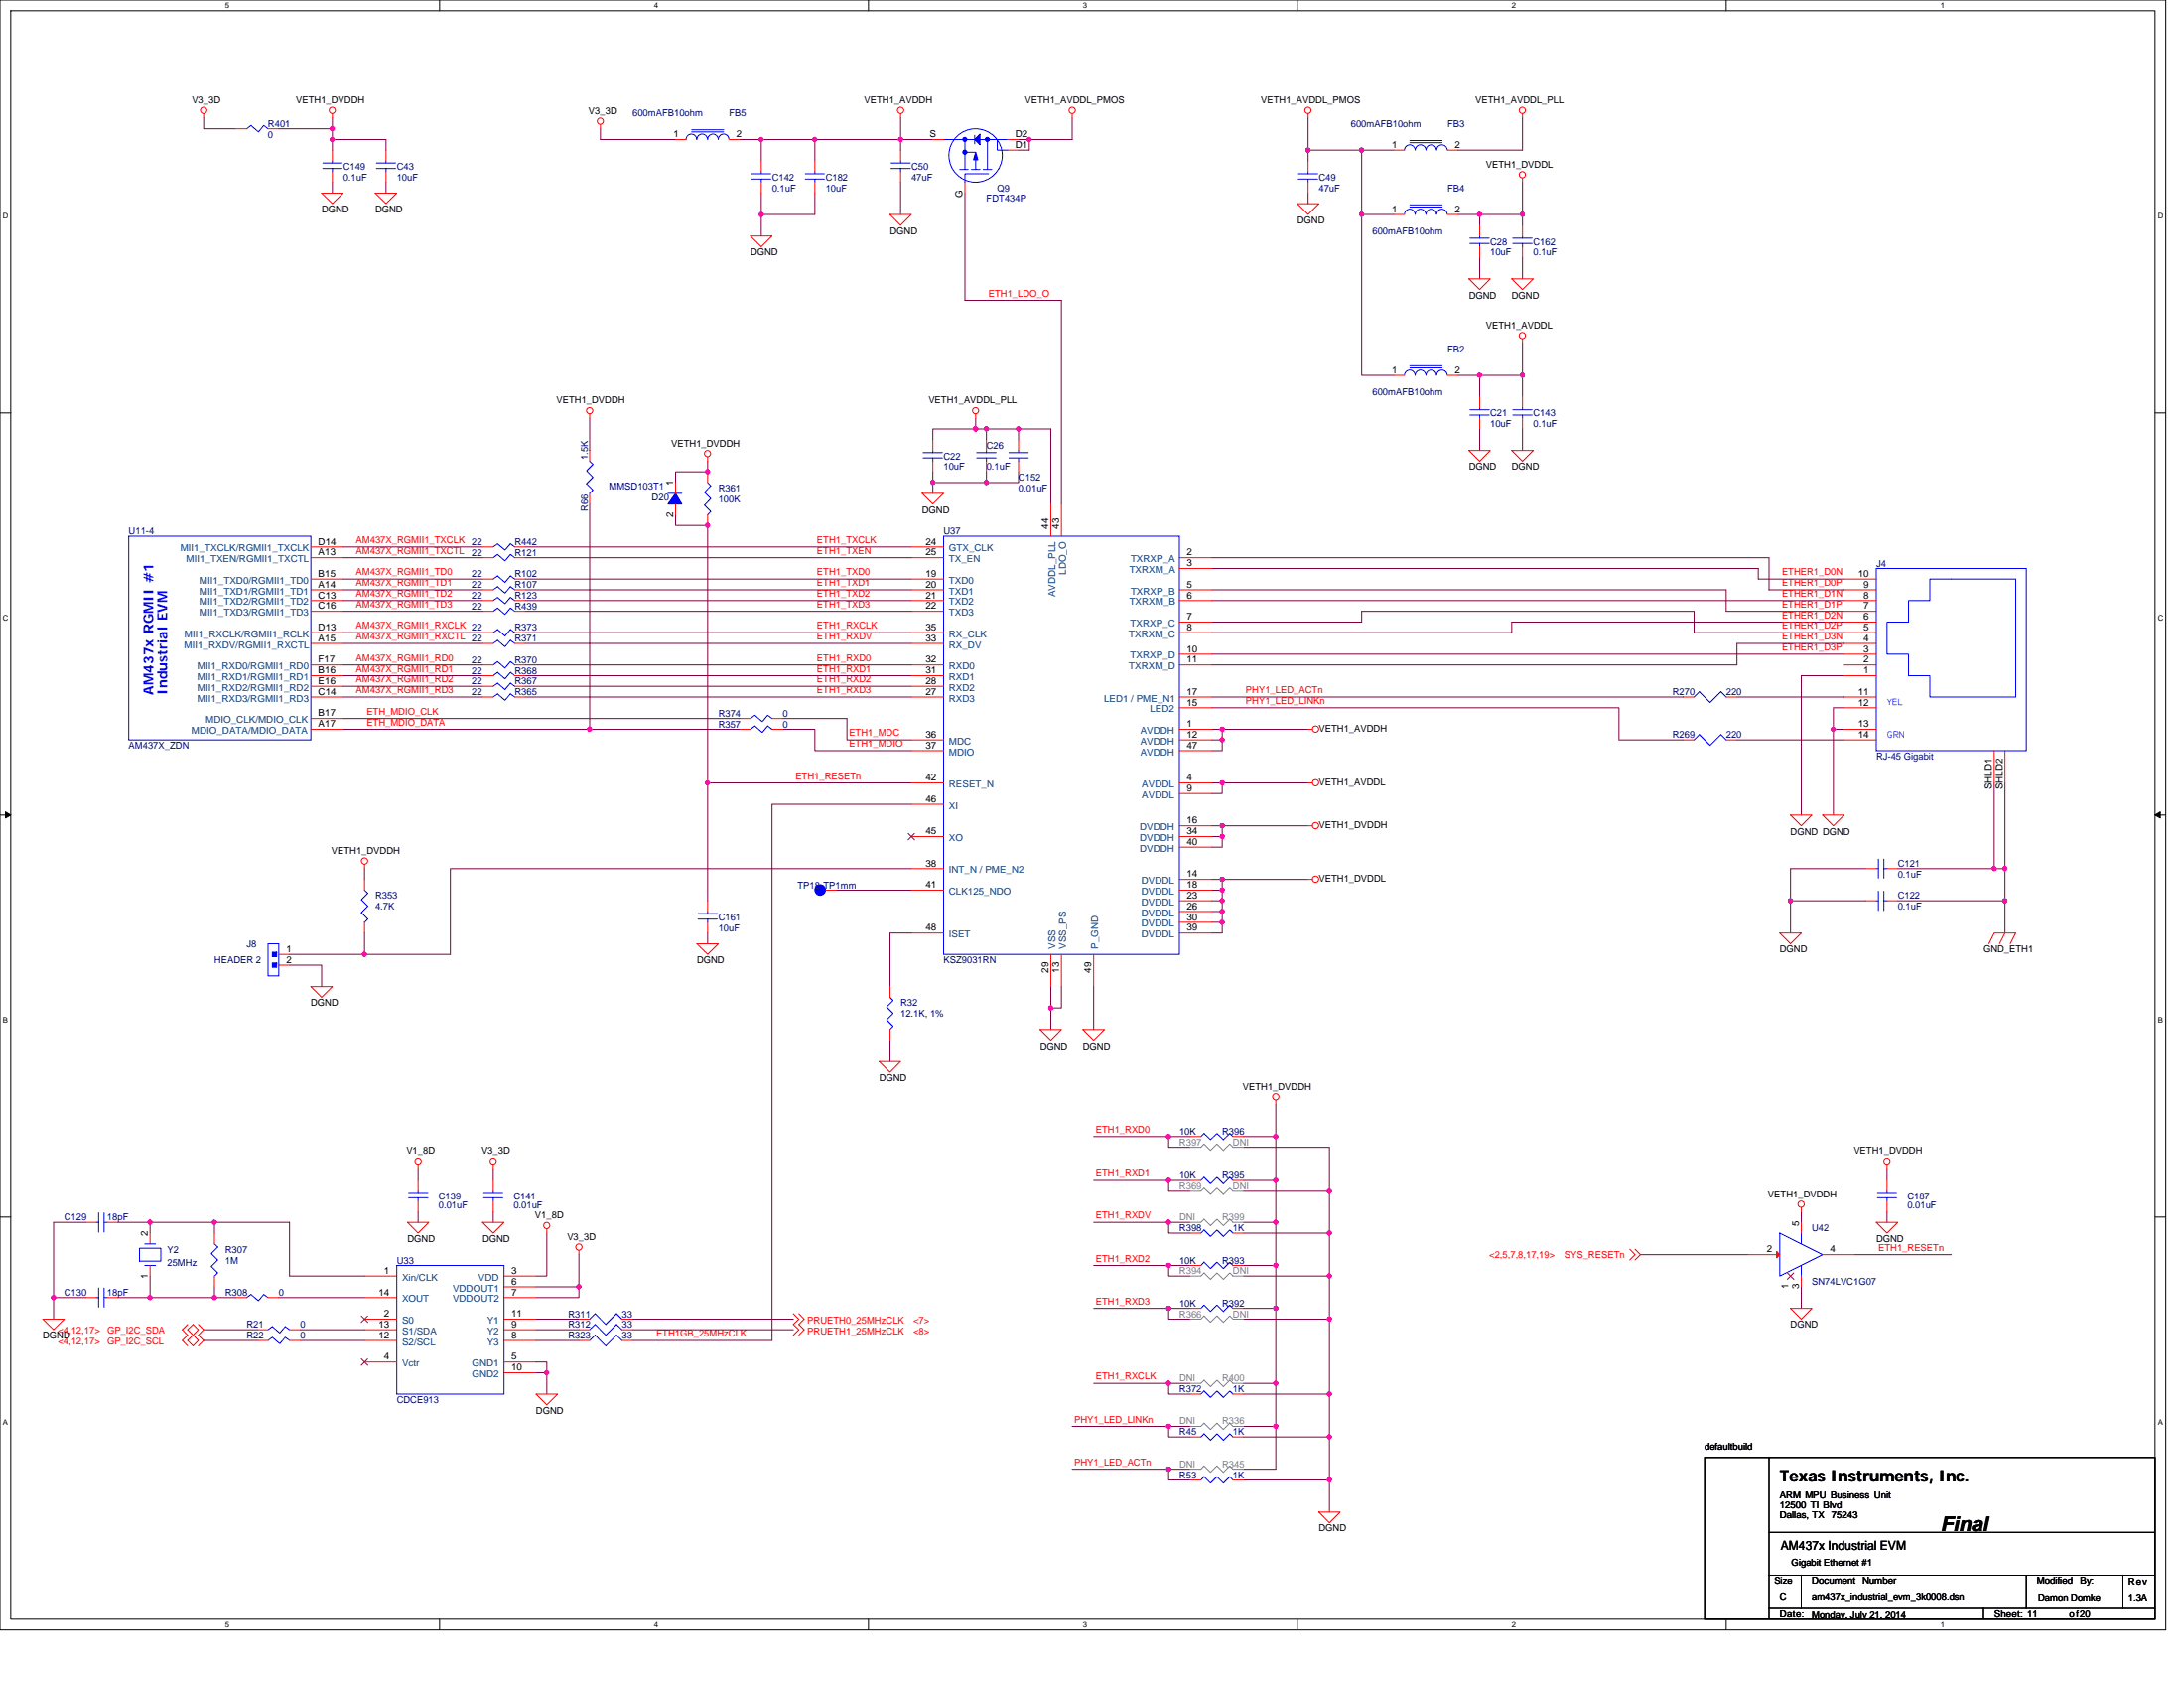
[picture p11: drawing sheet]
<svg xmlns="http://www.w3.org/2000/svg" width="279mm" height="216mm" viewBox="0 0 279 216" stroke-linecap="round" stroke-linejoin="round" font-family="sans-serif">
<path d="M0 0h277.1v208.5h-277.1zM1.4 1.4h274.3v205.7h-274.3z" fill="none" stroke="#000" stroke-width=".13"/>
<g fill="#fff">
<path d="M28.8 .1h.6v1.1h-.6z"/>
<path d="M28.8 207.3h.6v1.1h-.6z"/>
</g>
<path d="M56.2 0v1.4M56.2 207.1v1.4" fill="none" stroke="#000" stroke-width=".13"/>
<g fill="#fff">
<path d="M83.7 .1h.5v1.1h-.5z"/>
<path d="M83.7 207.3h.5v1.1h-.5z"/>
</g>
<path d="M111.1 0v1.4M111.1 207.1v1.4" fill="none" stroke="#000" stroke-width=".13"/>
<g fill="#fff">
<path d="M138.5 .1h.6v1.1h-.6z"/>
<path d="M138.5 207.3h.6v1.1h-.6z"/>
</g>
<path d="M166 0v1.4M166 207.1v1.4" fill="none" stroke="#000" stroke-width=".13"/>
<g fill="#fff">
<path d="M193.4 .1h.6v1.1h-.6z"/>
<path d="M193.4 207.3h.6v1.1h-.6z"/>
</g>
<path d="M220.8 0v1.4M220.8 207.1v1.4" fill="none" stroke="#000" stroke-width=".13"/>
<g fill="#fff">
<path d="M248.3 .1h.5v1.1h-.5z"/>
<path d="M248.3 207.3h.5v1.1h-.5z"/>
<path d="M.4 27.1h.7v1.1h-.7z"/>
<path d="M276.1 27.1h.7v1.1h-.7z"/>
<path d="M.4 78.5h.7v1.1h-.7z"/>
<path d="M276.1 78.5h.7v1.1h-.7z"/>
</g>
<path d="M0 52.8h1.4M275.7 52.8h1.4" fill="none" stroke="#000" stroke-width=".13"/>
<g fill="#fff">
<path d="M.4 130h.6v1.1h-.6z"/>
<path d="M276.1 130h.6v1.1h-.6z"/>
</g>
<path d="M0 104.2h1.4M275.7 104.2h1.4" fill="none" stroke="#000" stroke-width=".13"/>
<path d="M.7 103.8l.7 .4-.7 .4zM275.7 104.2l.7-.4v.8z" fill="#000" stroke="#000" stroke-width=".13"/>
<g fill="#fff">
<path d="M.4 181.4h.6v1.1h-.6z"/>
<path d="M276.1 181.4h.6v1.1h-.6z"/>
</g>
<path d="M0 155.7h1.4M275.7 155.7h1.4M218.1 186.4h57.6v20.7h-57.6zM226.3 186.4v20.6M226.3 196h49.4M226.3 201.5h49.4M226.3 205.6h49.4M230.4 201.5v4.1M253.7 205.6v1.4M259.2 201.5v4.1M271.6 201.5v4.1" fill="none" stroke="#000" stroke-width=".13"/>
<g fill="none" stroke="#800040" stroke-width=".13">
<path d="M26.1 15.1v1.4h4.1M35.7 16.5h6.8M42.5 17.8h6.9v1.4M42.5 17.8v1.4M42.5 16.5v1.3M42.5 15.1v1.4M76.8 16.5v1.3h9.6M94.6 17.8h2.8M97.4 17.8v2.8M97.4 17.8h6.8M104.2 17.8h11M104.2 17.8v2.8"/>
<path d="M115.2 15.1v2.7M115.2 17.8v1.4M115.2 17.8h4.1M130.3 17.8h1.4M131.7 17.8v1.4h-1.4M137.2 15.1v2.7h-5.5M167.3 15.1v4.1M167.3 19.2v1.4M167.3 19.2h6.9v8.2M174.2 19.2h4.1M194.8 15.1v4.1h-8.3M42.5 23.3v1.4"/>
<path d="M49.4 23.3v1.4M97.4 24.7v2.7M97.4 27.4v2.8M104.2 24.7v2.7h-6.8M115.2 23.3v4.1M123.4 24.7v13.7h12.4v26.1M167.3 24.7v1.4M174.2 27.4h4.1M174.2 27.4v20.6h4.1M186.5 27.4h2.8M189.3 27.4h5.5M189.3 32.9v2.8"/>
<path d="M189.3 27.4v1.4M194.8 23.3v4.1M194.8 32.9v2.8M194.8 27.4v1.4M75.4 53.5v4.1M90.5 59v1.3h-4.1v1.4M124.8 54.9h1.4M124.8 54.9h-5.5v1.3M124.8 53.5v1.4M130.3 54.9h4.1v9.6M130.3 54.9v1.3M130.3 54.9h-4.1v1.3"/>
<path d="M186.5 48h2.8v2.8M189.3 48h5.5M189.3 54.9v2.7M194.8 43.9v4.1M194.8 54.9v2.7M194.8 48v2.8M43.9 74.1h17.8M43.9 71.3h17.8M43.9 70h17.8M43.9 78.2h17.8M43.9 76.8h17.8M43.9 75.4h17.8"/>
<path d="M67.2 74.1h49.4M67.2 75.4h49.4M67.2 76.8h49.4M67.2 78.2h49.4M67.2 70h49.4M67.2 71.3h49.4M75.4 64.5v28.8M86.4 65.8v1.4h4.1v32.9M119.3 61.7v1.4M119.3 60.3v1.4M119.3 61.7h6.9M126.2 60.3v1.4"/>
<path d="M130.3 60.3v1.4h-4.1M155 75.4h65.8v2.8h15.1M155 79.6h19.2v-1.4h42.5v2.7h19.2M155 72.7h69.9v1.4h11M155 76.8h80.9M155 71.3h71.3v4.1h9.6M235.9 79.6h-42.5v1.3h-38.4M43.9 82.3h17.8M43.9 93.3h31.5M43.9 91.9h50.7M43.9 80.9h17.8M43.9 89.2h17.8"/>
<path d="M43.9 87.8h17.8M43.9 86.4h17.8M43.9 85h17.8M67.2 82.3h49.4M67.2 85h49.4M67.2 80.9h49.4M67.2 87.8h49.4M67.2 86.4h49.4M67.2 89.2h49.4M75.4 93.3h19.2M100.1 91.9h8.3v2.7h8.2M100.1 93.3h4.1v2.7h12.4"/>
<path d="M155 89.2h60.3M155 90.5h52.1v4.1h8.2M155 93.3h1.4v1.3M155 94.6h1.4v1.4h-1.4M155 83.7h80.9M156.4 93.3h10.9M222.2 89.2h13.7M222.2 94.6h13.7M234.5 93.3v10.9M234.5 93.3h1.4M235.9 82.3h-13.7v2.7h-67.2M235.9 86.4h-5.5v17.8"/>
<path d="M235.9 90.5h-1.4v2.8M46.6 111.1v1.4M46.6 119.3v2.8h-9.6M90.5 119.3v1.4M90.5 100.1v15.1M90.5 100.1h26.1M107 113.9h9.6M116.6 102.9h-17.8v68.5h-17.9M116.6 111.1h-59v11h-11M116.6 119.3h-2.7v6.9M155 118h1.4v1.3h-1.4M155 113.9h1.4v1.3"/>
<path d="M155 115.2h1.4v1.4M155 116.6h1.4v1.4M155 105.6h1.4v1.4M155 107h1.4v1.4h-1.4M155 100.1h1.4v1.4h-1.4M155 112.5h1.4v1.4M156.4 100.1h10.9M156.4 112.5h10.9M156.4 105.6h10.9M229.1 115.2h9.6M229.1 115.2v4.1M238.7 111.1h-9.6v4.1"/>
<path d="M242.8 111.1h12.3M242.8 115.2h13.7M255.1 100.1v11M255.1 111.1h1.4M256.5 111.1v4.1M256.5 115.2v4.1M256.5 100.1v11M37 123.4h4.1v2.8M113.9 133.1v2.7M134.4 126.2v2.7M135.8 126.2v2.7h-1.4v2.8M139.9 126.2v5.5"/>
<path d="M11 156.4h-4.1v9.6M15.1 156.4h4.1M19.2 156.4v1.3M19.2 156.4h8.2v1.3M27.4 156.4h9.6v6.8h9.6M53.5 155v1.4M53.5 149.5v1.4M63.1 155v1.4M63.1 149.5v1.4M70 157.7v5.5h-1.4M139.9 150.9h9.6v1.4h2.8M139.9 145.4h9.6v1.4h2.8"/>
<path d="M139.9 156.4h9.6M149.5 156.4h2.8M149.5 145.4h2.8M149.5 150.9h2.8M149.5 156.4v1.3h2.8M159.1 150.9h4.1M159.1 145.4h4.1M159.1 146.8h11v5.5M159.1 152.3h11M163.2 150.9v5.5h-4.1M163.2 141.3v4.1M163.2 145.4v5.5"/>
<path d="M163.2 156.4v5.5M170.1 152.3v5.4h-11M170.1 157.7v5.5M230.4 155v1.4M241.4 155v1.4M241.4 149.5v1.4M6.9 166v2.7M6.9 166h4.1M15.1 166h4.1M19.2 166h8.2M19.2 163.2v2.8M26.1 171.4h6.8"/>
<path d="M26.1 170.1h6.8M27.4 164.6v1.4h2.8M35.7 166h10.9M38.4 171.4h8.2M38.4 170.1h8.2M68.6 164.6h5.5M68.6 175.6h1.4M68.6 174.2h1.4v1.4M68.6 168.7h5.5M68.6 170.1h5.5M68.6 171.4h5.5M70 175.6v2.7"/>
<path d="M74.1 164.6v1.4h-5.5M74.1 160.5v4.1M80.9 168.7h20.6M80.9 170.1h20.6M139.9 161.9h9.6v1.3h2.8M139.9 176.9h9.6v1.4h2.8M139.9 167.3h9.6v1.4h2.8M149.5 167.3h2.8M149.5 161.9h2.8M149.5 176.9h2.8M159.1 161.9h4.1M159.1 167.3h4.1"/>
<path d="M159.1 176.9h4.1v5.5M159.1 163.2h11M159.1 168.7h11M163.2 161.9v5.4M163.2 167.3v9.6M170.1 168.7v9.6h-11M170.1 178.3v5.5h-11M170.1 163.2v5.5M209.9 160.5h13.7M230.4 164.6v2.7M237.3 160.5h12.3M137.2 187.9h12.3v1.4h2.8"/>
<path d="M137.2 182.4h12.3v1.4h2.8M149.5 187.9h2.8M149.5 182.4h2.8M159.1 189.3h11M159.1 182.4h4.1M163.2 182.4v5.5h-4.1M170.1 189.3v4.1M170.1 183.8v5.5"/>
</g>
<g fill="#f0f" stroke="#f0f" stroke-width=".13">
<circle cx="46.6" cy="122.1" r=".27"/>
<circle cx="90.5" cy="67.2" r=".27"/>
<circle cx="149.5" cy="167.3" r=".27"/>
<circle cx="149.5" cy="145.4" r=".27"/>
<circle cx="149.5" cy="150.9" r=".27"/>
<circle cx="149.5" cy="161.8" r=".27"/>
<circle cx="163.2" cy="150.9" r=".27"/>
<circle cx="163.2" cy="145.4" r=".27"/>
<circle cx="163.2" cy="182.4" r=".27"/>
<circle cx="163.2" cy="161.8" r=".27"/>
<circle cx="149.5" cy="187.9" r=".27"/>
<circle cx="149.5" cy="182.4" r=".27"/>
<circle cx="75.4" cy="93.3" r=".27"/>
<circle cx="256.5" cy="111.1" r=".27"/>
<circle cx="255.1" cy="111.1" r=".27"/>
<circle cx="256.5" cy="115.2" r=".27"/>
<circle cx="229.1" cy="115.2" r=".27"/>
<circle cx="234.5" cy="93.3" r=".27"/>
<circle cx="134.4" cy="128.9" r=".27"/>
<circle cx="156.3" cy="113.8" r=".27"/>
<circle cx="156.3" cy="115.2" r=".27"/>
<circle cx="156.3" cy="116.6" r=".27"/>
<circle cx="156.3" cy="117.9" r=".27"/>
<circle cx="156.3" cy="107" r=".27"/>
<circle cx="156.3" cy="94.6" r=".27"/>
<circle cx="156.3" cy="105.6" r=".27"/>
<circle cx="126.2" cy="61.7" r=".27"/>
<circle cx="119.3" cy="61.7" r=".27"/>
<circle cx="124.8" cy="54.9" r=".27"/>
<circle cx="126.2" cy="54.9" r=".27"/>
<circle cx="130.3" cy="54.9" r=".27"/>
<circle cx="174.2" cy="19.2" r=".27"/>
<circle cx="167.3" cy="19.2" r=".27"/>
<circle cx="189.3" cy="27.4" r=".27"/>
<circle cx="131.7" cy="17.8" r=".27"/>
<circle cx="115.2" cy="17.8" r=".27"/>
<circle cx="97.4" cy="27.4" r=".27"/>
<circle cx="104.2" cy="17.8" r=".27"/>
<circle cx="97.4" cy="17.8" r=".27"/>
<circle cx="42.5" cy="17.8" r=".27"/>
<circle cx="156.3" cy="93.3" r=".27"/>
<circle cx="194.8" cy="27.4" r=".27"/>
<circle cx="189.3" cy="48" r=".27"/>
<circle cx="194.8" cy="48" r=".27"/>
<circle cx="174.2" cy="27.4" r=".27"/>
<circle cx="156.3" cy="100.1" r=".27"/>
<circle cx="156.3" cy="112.5" r=".27"/>
<circle cx="163.2" cy="156.3" r=".27"/>
<circle cx="42.5" cy="16.5" r=".27"/>
<circle cx="170.1" cy="163.2" r=".27"/>
<circle cx="170.1" cy="157.7" r=".27"/>
<circle cx="149.5" cy="156.3" r=".27"/>
<circle cx="170.1" cy="152.2" r=".27"/>
<circle cx="149.5" cy="176.9" r=".27"/>
<circle cx="163.2" cy="176.9" r=".27"/>
<circle cx="163.2" cy="167.3" r=".27"/>
<circle cx="170.1" cy="168.7" r=".27"/>
<circle cx="170.1" cy="178.3" r=".27"/>
<circle cx="170.1" cy="189.3" r=".27"/>
<circle cx="170.1" cy="183.8" r=".27"/>
<circle cx="90.5" cy="100.1" r=".27"/>
<circle cx="90.5" cy="60.3" r=".27"/>
<circle cx="27.4" cy="156.3" r=".27"/>
<circle cx="6.8" cy="166" r=".27"/>
<circle cx="27.4" cy="166" r=".27"/>
<circle cx="19.2" cy="166" r=".27"/>
<circle cx="19.2" cy="156.3" r=".27"/>
<circle cx="69.9" cy="175.6" r=".27"/>
<circle cx="74" cy="164.6" r=".27"/>
</g>
<g fill="none" stroke="#f00" stroke-width=".13">
<path d="M26.1 14.5v.6M30.2 16.5h1.4M34.3 16.5h1.4M42.5 14.5v.6M42.5 19.2v1.4M49.4 19.2v1.4M76.8 15.9v.6M86.4 17.8h1.4M93.3 17.8h1.3M115.2 14.5v.6M115.2 19.2v1.4M119.3 17.8h1.4"/>
<path d="M128.9 17.8h1.4M128.9 19.2h1.4M137.2 14.5v.6M167.3 14.5v.6M178.3 19.2h1.4M185.2 19.2h1.3M194.8 14.5v.6M41.1 24.7h2.8l-1.4 1.4zM42.5 21.9v1.4M48 24.7h2.8l-1.4 1.4zM49.4 21.9v1.4M96 30.2h2.8l-1.4 1.4z"/>
<path d="M97.4 20.6v1.3M97.4 23.3v1.4M104.2 20.6v1.3M104.2 23.3v1.4M113.9 27.4h2.7l-1.4 1.4zM115.2 21.9v1.4M123.4 23.3v1.4M166 26.1h2.7l-1.4 1.3zM167.3 20.6v1.3M167.3 23.3v1.4M178.3 27.4h1.4M185.2 27.4h1.3"/>
<path d="M187.9 35.7h2.7l-1.3 1.3zM189.3 28.8v1.4M189.3 31.6v1.3M193.4 35.7h2.8l-1.4 1.3zM194.8 22.8v.5M194.8 28.8v1.4M194.8 31.6v1.3M75.4 52.9v.6M75.4 57.6v1.4M90.5 58.4v.6M119.3 56.2v1.4M119.3 59v1.3"/>
<path d="M124.8 52.9v.6M126.2 56.2v1.4M126.2 59v1.3M130.3 56.2v1.4M130.3 59v1.3M178.3 48h1.4M185.2 48h1.3M187.9 57.6h2.7l-1.3 1.4zM189.3 50.8v1.3M189.3 53.5v1.4M193.4 57.6h2.8l-1.4 1.4zM194.8 43.3v.6"/>
<path d="M194.8 50.8v1.3M194.8 53.5v1.4M39.8 70h4.1M39.8 71.3h4.1M39.8 74.1h4.1M39.8 75.4h4.1M39.8 76.8h4.1M39.8 78.2h4.1M61.7 75.4h1.4M61.7 70h1.4M61.7 71.3h1.4M61.7 74.1h1.4"/>
<path d="M61.7 78.2h1.4M61.7 76.8h1.4M65.8 75.4h1.4M65.8 70h1.4M65.8 71.3h1.4M65.8 74.1h1.4M65.8 78.2h1.4M65.8 76.8h1.4M75.4 63.1v1.4M86.4 64.5v1.3M86.4 61.7v1.4M90.5 60.3v1.4"/>
<path d="M90.5 65.8v1.4M116.6 74.1h4.1M116.6 75.4h4.1M116.6 76.8h4.1M116.6 78.2h4.1M116.6 70h4.1M116.6 71.3h4.1M118 63.1h2.7l-1.4 1.4zM134.4 64.5v4.1M135.8 64.5v4.1M150.9 71.3h4.1M150.9 72.7h4.1"/>
<path d="M150.9 75.4h4.1M150.9 76.8h4.1M150.9 79.6h4.1M235.9 79.6h4.1M235.9 78.2h4.1M235.9 76.8h4.1M235.9 75.4h4.1M235.9 74.1h4.1M39.8 80.9h4.1M39.8 82.3h4.1M39.8 85h4.1M39.8 86.4h4.1"/>
<path d="M39.8 87.8h4.1M39.8 89.2h4.1M39.8 91.9h4.1M39.8 93.3h4.1M61.7 80.9h1.4M61.7 85h1.4M61.7 89.2h1.4M61.7 87.8h1.4M61.7 86.4h1.4M61.7 82.3h1.4M65.8 80.9h1.4M65.8 85h1.4"/>
<path d="M65.8 89.2h1.4M65.8 87.8h1.4M65.8 86.4h1.4M65.8 82.3h1.4M94.6 93.3h1.4M94.6 91.9h1.4M98.8 93.3h1.3M98.8 91.9h1.3M116.6 89.2h4.1M116.6 86.4h4.1M116.6 85h4.1M116.6 82.3h4.1"/>
<path d="M116.6 80.9h4.1M116.6 94.6h4.1M116.6 96h4.1M116.6 87.8h4.1M150.9 90.5h4.1M150.9 89.2h4.1M150.9 96h4.1M150.9 93.3h4.1M150.9 80.9h4.1M150.9 83.7h4.1M150.9 85h4.1M150.9 94.6h4.1"/>
<path d="M167.3 93.3h.6M215.3 94.6h1.4M215.3 89.2h1.4M220.8 94.6h1.4M220.8 89.2h1.4M235.9 86.4h4.1M235.9 85h4.1M235.9 83.7h4.1M235.9 82.3h4.1M235.9 80.9h4.1M235.9 89.2h4.1M235.9 90.5h4.1"/>
<path d="M235.9 93.3h4.1M235.9 94.6h4.1M255.1 96v4.1M256.5 96v4.1M46.6 110.6v.5M46.6 112.5v1.4M46.6 118v1.3M90.5 115.2v1.4M90.5 118v1.3M105.6 113.9h1.4M116.6 111.1h4.1M116.6 113.9h4.1"/>
<path d="M116.6 100.1h4.1M116.6 107h4.1M116.6 102.9h4.1M116.6 119.3h4.1M150.9 105.6h4.1M150.9 112.5h4.1M150.9 113.9h4.1M150.9 115.2h4.1M150.9 116.6h4.1M150.9 118h4.1M150.9 107h4.1M150.9 119.3h4.1"/>
<path d="M150.9 108.4h4.1M150.9 100.1h4.1M150.9 101.5h4.1M167.3 105.6h.6M167.3 100.1h.6M167.3 112.5h.6M227.7 119.3h2.7l-1.3 1.4zM229.1 104.2h2.7l-1.4 1.4zM233.2 104.2h2.7l-1.4 1.4zM238.7 111.1h1.3M238.7 115.2h1.3M241.4 111.1h1.4"/>
<path d="M241.4 115.2h1.4M256.5 119.3l-.7 1.4M35.7 122.1h1.3M35.7 123.4h1.3M39.8 126.2h2.7l-1.4 1.4zM89.2 120.7h2.7l-1.4 1.4zM112.5 135.8h2.7l-1.3 1.4zM113.9 126.2v1.4M113.9 131.7v1.4M133.1 131.7h2.7l-1.4 1.4zM134.4 122.1v4.1M135.8 122.1v4.1"/>
<path d="M138.5 131.7h2.8l-1.4 1.4zM139.9 122.1v4.1M254.4 120.7l.7-1.4h2.8l-.7 1.4M11 156.4h1.3M13.7 156.4h1.4M19.2 157.7v1.4M27.4 157.7v1.4M52.1 156.4h2.8l-1.4 1.3zM53.5 148.9v.6M53.5 150.9v1.4M53.5 153.6v1.4M61.7 156.4h2.8l-1.4 1.3z"/>
<path d="M63.1 148.9v.6M63.1 150.9v1.4M63.1 153.6v1.4M70 157.2v.5M74.1 159.9v.6M152.3 150.9h1.3M152.3 145.4h1.3M152.3 157.7h1.3M157.7 150.9h1.4M157.7 145.4h1.4M157.7 157.7h1.4M163.2 140.7v.6"/>
<path d="M208.5 159.8l.7 .7-.7 .7M209.2 159.8l.7 .7-.7 .7M230.4 154.5v.5M230.4 156.4v1.3M240 156.4h2.8l-1.4 1.3zM241.4 148.9v.6M241.4 150.9v1.4M241.4 153.6v1.4M5.5 168.7h2.7l-1.3 1.4zM11 166h1.3M13.7 166h1.4M19.2 161.9v1.3"/>
<path d="M24 170.1l.7-.7 .7 .7-.7 .7zM24 171.4l.7-.6 .7 .6-.7 .7zM24 169.4l-.7 .7 .7 .7-.7 .6 .7 .7M25.4 169.4l.7 .7-.7 .7 .7 .6-.7 .7M27.4 163.2v1.4M30.2 166h1.4M32.9 170.1h1.4M32.9 171.4h1.4M34.3 166h1.4M37 170.1h1.4M37 171.4h1.4M46.6 163.2h4.2"/>
<path d="M46.6 168.7h4.2M46.6 174.2h4.2M46.6 171.4h4.2M46.6 170.1h4.2M46.6 166h4.2M64.5 163.2h4.1M64.5 174.2h4.1M64.5 164.6h4.1M64.5 166h4.1M64.5 171.4h4.1M64.5 170.1h4.1M64.5 175.6h4.1"/>
<path d="M64.5 168.7h4.1M68.6 178.3h2.7l-1.3 1.4zM74.1 168.7h1.3M74.1 170.1h1.3M74.1 171.4h1.3M79.6 168.7h1.3M79.6 170.1h1.3M79.6 171.4h1.3M101.5 168l.7 .7-.7 .7 .7 .7-.7 .7M102.2 168l.7 .7-.7 .7 .7 .7-.7 .7M152.3 161.9h1.3M152.3 167.3h1.3"/>
<path d="M152.3 178.3h1.3M157.7 161.9h1.4M157.7 167.3h1.4M157.7 178.3h1.4M223.6 160.5h4.1M229.1 167.3h2.7l-1.4 1.4zM229.1 163.2h.1M230.4 163.2v1.4M233.2 160.5h4.1M152.3 183.8h1.3M152.3 189.3h1.3M157.7 183.8h1.4"/>
<path d="M157.7 189.3h1.4M168.7 193.4h2.8l-1.4 1.4z"/>
<circle cx="26.1" cy="14.1" r=".4"/>
<circle cx="42.5" cy="14.1" r=".4"/>
<circle cx="76.8" cy="15.5" r=".4"/>
<circle cx="115.2" cy="14.1" r=".4"/>
<circle cx="137.2" cy="14.1" r=".4"/>
<circle cx="167.3" cy="14.1" r=".4"/>
<circle cx="194.8" cy="14.1" r=".4"/>
<circle cx="194.8" cy="22.3" r=".4"/>
<circle cx="75.4" cy="52.5" r=".4"/>
<circle cx="90.5" cy="58" r=".4"/>
<circle cx="124.8" cy="52.5" r=".39"/>
<circle cx="194.8" cy="42.9" r=".4"/>
<circle cx="168.3" cy="93.3" r=".4"/>
<circle cx="46.6" cy="110.1" r=".4"/>
<circle cx="168.3" cy="105.6" r=".4"/>
<circle cx="168.3" cy="100.1" r=".4"/>
<circle cx="168.3" cy="112.5" r=".4"/>
<circle cx="53.5" cy="148.5" r=".4"/>
<circle cx="63.1" cy="148.5" r=".39"/>
<circle cx="69.9" cy="156.8" r=".4"/>
<circle cx="74.1" cy="159.5" r=".4"/>
<circle cx="163.2" cy="140.3" r=".4"/>
<circle cx="230.4" cy="154" r=".4"/>
<circle cx="241.4" cy="148.5" r=".39"/>
</g>
<g fill="none" stroke="#00f" stroke-width=".13">
<path d="M34.3 16.5l-.6-.5-.6 .9-1-.9-.5 .5M87.8 17.8a.68 .68 0 0 1 .7-.7 .68 .68 0 0 1 .6 .7M88.5 16.9h4.1M88.5 16.6h4.1M89.2 17.8a.68 .68 0 0 1 .6-.7 .68 .68 0 0 1 .7 .7 .69 .69 0 0 1 .7-.7 .69 .69 0 0 1 .7 .7M91.9 17.8a.68 .68 0 0 1 .7-.7 .68 .68 0 0 1 .7 .7M123.4 19.5h1.4M123.4 17.8v3.9M124.7 17.3v1.1M125.1 17.8h1.2v3.9M125.5 17.8h-4.8M126.3 17.8h1.3"/>
<path d="M127.6 17.8h1.3M127.6 17.8v1.4h1.3M179.7 19.2a.68 .68 0 0 1 .7-.7 .68 .68 0 0 1 .6 .7M180.4 18.2h4.1M180.4 18h4.1M181.1 19.2a.68 .68 0 0 1 .6-.7 .68 .68 0 0 1 .7 .7M182.4 19.2a.67 .67 0 0 1 .7-.7 .67 .67 0 0 1 .7 .7M183.8 19.2a.68 .68 0 0 1 .7-.7 .68 .68 0 0 1 .6 .7M41.3 21.5h2.5M41.3 20.8h2.5M42.5 20.6v.2M42.5 21.5v.4"/>
<path d="M48.2 21.5h2.4M48.2 20.8h2.4M49.4 20.6v.2M49.4 21.5v.4M96.2 22.9h2.4M96.2 22.2h2.4M97.4 21.9v.3M97.4 22.9v.4M103 22.9h2.5M103 22.2h2.5M104.2 21.9v.3M104.2 22.9v.4"/>
<path d="M114 21.5h2.5M114 20.8h2.5M115.2 20.6v.2M115.2 21.5v.4M122.8 21.7h1.1M124.3 21.7h1.1M124.8 20.3v1.4M125.8 21.7h1.1M126.5 22.2h-3.1v1.1M166.1 22.9h2.5M166.1 22.2h2.5M167.3 21.9v.3"/>
<path d="M167.3 22.9v.4M179.7 27.4a.68 .68 0 0 1 .7-.6 .68 .68 0 0 1 .6 .6M180.4 26.5h4.1M180.4 26.2h4.1M181.1 27.4a.68 .68 0 0 1 .6-.6 .68 .68 0 0 1 .7 .6M182.4 27.4a.67 .67 0 0 1 .7-.6 .67 .67 0 0 1 .7 .6M183.8 27.4a.68 .68 0 0 1 .7-.6 .68 .68 0 0 1 .6 .6M188 31.1h2.5M188 30.5h2.5M189.3 30.2v.3M189.3 31.1v.5M193.5 31.1h2.5"/>
<path d="M193.5 30.5h2.5M194.8 30.2v.3M194.8 31.1v.5M75.4 59l.5 .4-.9 .8 .9 .8-.9 .9 .9 .8-.5 .4M118.1 58.6h2.5M118.1 57.9h2.5M119.3 57.6v.3M119.3 58.6v.4M124.9 58.6h2.5M124.9 57.9h2.5M126.2 57.6v.3M126.2 58.6v.4"/>
<path d="M129.1 58.6h2.5M129.1 57.9h2.5M130.3 57.6v.3M130.3 58.6v.4M179.7 48a.68 .68 0 0 1 .7-.7 .68 .68 0 0 1 .6 .7M180.4 47.1h4.1M180.4 46.8h4.1M181.1 48a.68 .68 0 0 1 .6-.7 .68 .68 0 0 1 .7 .7M182.4 48a.67 .67 0 0 1 .7-.7 .67 .67 0 0 1 .7 .7M183.8 48a.68 .68 0 0 1 .7-.7 .68 .68 0 0 1 .6 .7M188 53.1h2.5M188 52.4h2.5"/>
<path d="M189.3 52.1v.3M189.3 53.1v.4M193.5 53.1h2.5M193.5 52.4h2.5M194.8 52.1v.3M194.8 53.1v.4M16.5 68.6h23.3v26h-23.3zM63.1 75.4l.5-.4 1 .9 .7-.9 .5 .4M63.1 70l.5-.4 1 .8 .7-.8 .5 .4M63.1 71.3l.5-.4 1 .8 .7-.8 .5 .4M63.1 74.1l.5-.4 1 .8 .7-.8 .5 .4M63.1 78.2l.5-.4 1 .8 .7-.8 .5 .4"/>
<path d="M63.1 76.8l.5-.4 1 .8 .7-.8 .5 .4M85.4 63.1h1.8M90.5 61.7l.4 .4-.8 .9 .8 .8-.8 .8 .8 .8-.4 .4M120.7 68.6h30.2v53.5h-30.2zM240 72.7h19.2v23.3h-19.2zM246.9 74.1h11v15.1h-11v-2.8h-2.7v-2.7h-2.8v-4.1h2.8v-2.8h2.7zM63.1 80.9l.5-.4 1 .8 .7-.8 .5 .4M63.1 85l.5-.4 1 .8 .7-.8 .5 .4M63.1 89.2l.5-.4 1 .8 .7-.8 .5 .4M63.1 87.8l.5-.4 1 .8 .7-.8 .5 .4M63.1 86.4l.5-.4 1 .8 .7-.8 .5 .4M63.1 82.3l.5-.4 1 .8 .7-.8 .5 .4"/>
<path d="M98.8 93.3l-.6-.4-.7 .8-.9-.8-.6 .4M98.8 91.9l-.6-.4-.7 .8-.9-.8-.6 .4M216.7 94.6l.7-.6 1.4 1.3 1.4-1.3 .6 .6M216.7 89.2l.7-.7 1.4 1.4 1.4-1.4 .6 .7M46.6 113.9l.5 .4-.9 .8 .9 .8-.9 .8 .9 .9-.5 .4M89.3 117.6h2.5M89.3 116.9h2.5M90.5 116.6v.3M90.5 117.6v.4M240 111.1h.3M240 115.2h.3M240.3 109.9v2.4"/>
<path d="M240.3 114v2.5M241 109.9v2.4M241 114v2.5M241 111.1h.4M241 115.2h.4M34.3 120.7h1.4v4.1h-1.4zM113.9 127.6l.4 .4-.9 .8 .9 .8-.9 .9 .9 .8-.4 .4M12.3 156.4h.3M12.6 155.1v2.5M13.3 156.4h.4M13.3 155.1v2.5M17.8 159.7h2.8v1.6h-2.8z"/>
<path d="M18.5 159.1h1.4M27.4 159.1l.5 .4-.9 .8 .9 .9-.9 .8 .9 .8-.5 .4M52.3 153.2h2.4M52.3 152.5h2.4M53.5 152.3v.2M53.5 153.2v.4M61.9 153.2h2.4M61.9 152.5h2.4M63.1 152.3v.2M63.1 153.2v.4M157.7 150.9l-.4-.4-.8 .8-.8-.8-.8 .8-.9-.8-.4 .4M157.7 145.4l-.4-.4-.8 .8-.8-.8-.8 .8-.9-.8-.4 .4"/>
<path d="M157.7 157.7l-.4-.4-.8 .9-.8-.9-.8 .9-.9-.9-.4 .4M227.7 157.7l5.5 2.8-5.5 2.7zM230.4 157.7v1.4M240.2 153.2h2.4M240.2 152.5h2.4M241.4 152.3v.2M241.4 153.2v.4M12.3 166h.3M12.6 164.7v2.5M13.3 166h.4M13.3 164.7v2.5M18.5 161.9h1.4"/>
<path d="M34.3 166l-.6-.4-.6 .8-1-.8-.5 .4M37 170.1l-.5-.4-.7 .8-1-.8-.5 .4M37 171.4l-.5-.4-.7 .9-1-.9-.5 .4M50.8 161.9h13.7v16.4h-13.7zM75.4 168.7l.7-.7 1.4 1.4 1.4-1.4 .7 .7M75.4 170.1l.7-.7 1.4 1.4 1.4-1.4 .7 .7M75.4 171.4l.7-.6 1.4 1.3 1.4-1.3 .7 .7M157.7 161.9l-.4-.5-.8 .9-.8-.9-.8 .9-.9-.9-.4 .5M157.7 167.3l-.4-.4-.8 .8-.8-.8-.8 .8-.9-.8-.4 .4M157.7 178.3l-.4-.4-.8 .8-.8-.8-.8 .8-.9-.8-.4 .4M230.4 161.9v1.3M153.6 183.8l.4-.4 .9 .8 .8-.8 .8 .8 .8-.8 .4 .4"/>
<path d="M153.6 189.3l.4-.4 .9 .8 .8-.8 .8 .8 .8-.8 .4 .4"/>
<circle cx="124.8" cy="19.9" r="3.4"/>
</g>
<path d="M116.2 106.6l.8 .8M117 106.6l-.8 .8M46.2 168.3l.9 .8M46.2 173.8l.9 .8M47 168.3l-.8 .8M47 173.8l-.8 .8M228.7 162.8l.8 .8M229.5 162.8l-.9 .8" fill="none" stroke="#804000" stroke-width=".13"/>
<g fill="#00f" stroke="#00f" stroke-width=".13">
<path d="M34.8 121.8v.5h.6v-.5z" fill-rule="evenodd"/>
<path d="M34.8 123.2v.5h.6v-.5z" fill-rule="evenodd"/>
<path d="M86.4 63.1l.8 1.4h-1.8z" fill-rule="evenodd"/>
<path d="M125.4 17.1v1.4l-.7-.7z" fill-rule="evenodd"/>
<path d="M124.8 19.5l.3 .9h-.6z" fill-rule="evenodd"/>
<circle cx="104.9" cy="113.8" r=".68"/>
<circle cx="126.3" cy="17.8" r=".27"/>
<circle cx="123.4" cy="19.5" r=".27"/>
<circle cx="123.4" cy="17.8" r=".27"/>
</g>
<path d="M152.3 156.4h1.3l.4-.4 .9 .8 .8-.8 .8 .8 .8-.8 .4 .4h1.4M152.3 146.8h1.3l.4-.5 .9 .9 .8-.9 .8 .9 .8-.9 .4 .5h1.4M152.3 152.3h1.3l.4-.5 .9 .9 .8-.9 .8 .9 .8-.9 .4 .5h1.4M152.3 163.2h1.3l.4-.4 .9 .8 .8-.8 .8 .8 .8-.8 .4 .4h1.4M152.3 168.7h1.3l.4-.4 .9 .8 .8-.8 .8 .8 .8-.8 .4 .4h1.4M152.3 176.9h1.3l.4-.4 .9 .9 .8-.9 .8 .9 .8-.9 .4 .4h1.4M152.3 187.9h1.3l.4-.4 .9 .8 .8-.8 .8 .8 .8-.8 .4 .4h1.4M152.3 182.4h1.3l.4-.4 .9 .8 .8-.8 .8 .8 .8-.8 .4 .4h1.4" fill="none" stroke="#808080" stroke-width=".13"/>
<path d="M227.3 160.1l.4 .4-.4 .4z" fill="#f00" stroke="#f00" stroke-width=".13"/>
<text font-size="2.6" x="248.3" y="195.8">Final</text>
<text font-size="2" x="227.7" y="189.5">Texas Instruments, Inc.</text>
<g font-size="1.8" fill="#00f">
<text x="19.6" y="88.9" transform="rotate(-90 19.6 88.9)">AM437x RGMII #1</text>
<text x="21.4" y="88.9" transform="rotate(-90 21.4 88.9)">Industrial EVM</text>
</g>
<text font-size="1.6" x="227.8" y="198.2">AM437x Industrial EVM</text>
<g font-size="1.2">
<text x="24.6" y="13.2">V3_3D</text>
<text x="37.9" y="13.2">VETH1_DVDDH</text>
<text x="75.3" y="14.6">V3_3D</text>
<text x="86.1" y="17.5">1</text>
<text x="94.2" y="17.5">2</text>
<text x="110.6" y="13.2">VETH1_AVDDH</text>
<text x="118.9" y="17.5">S</text>
<text x="129.9" y="17.5">D2</text>
<text x="131.1" y="13.2">VETH1_AVDDL_PMOS</text>
<text x="161.3" y="13.2">VETH1_AVDDL_PMOS</text>
<text x="188.7" y="13.2">VETH1_AVDDL_PLL</text>
<text x="129.9" y="18.9">D1</text>
<text x="178.1" y="18.9">1</text>
<text x="186.1" y="18.9">2</text>
<text x="190.1" y="21.4">VETH1_DVDDL</text>
<text x="41.1" y="27.2">DGND</text>
<text x="48" y="27.2">DGND</text>
<text x="113.9" y="29.9">DGND</text>
<text x="123.1" y="25.3" transform="rotate(-90 123.1 25.3)">G</text>
<text x="166" y="28.6">DGND</text>
<text x="178.1" y="27.1">1</text>
<text x="186.1" y="27.1">2</text>
<text x="96" y="32.7">DGND</text>
<text x="187.9" y="38.2">DGND</text>
<text x="190.1" y="42">VETH1_AVDDL</text>
<text x="193.4" y="38.2">DGND</text>
<text x="178.1" y="47.7">1</text>
<text x="186.1" y="47.7">2</text>
<text x="71.2" y="51.6">VETH1_DVDDH</text>
<text x="118.8" y="51.6">VETH1_AVDDL_PLL</text>
<text x="85.9" y="57.1">VETH1_DVDDH</text>
<text x="86.1" y="62.1" transform="rotate(-90 86.1 62.1)">1</text>
<text x="118" y="65.6">DGND</text>
<text x="187.9" y="60.1">DGND</text>
<text x="193.4" y="60.1">DGND</text>
<text x="40.7" y="69.7">D14</text>
<text x="40.7" y="71">A13</text>
<text x="86.1" y="66.1" transform="rotate(-90 86.1 66.1)">2</text>
<text x="118.4" y="69.7">24</text>
<text x="118.4" y="71">25</text>
<text x="134.1" y="67.6" transform="rotate(-90 134.1 67.6)">44</text>
<text x="135.5" y="67.6" transform="rotate(-90 135.5 67.6)">43</text>
<text x="151.8" y="71">2</text>
<text x="40.7" y="73.8">B15</text>
<text x="40.7" y="75.1">A14</text>
<text x="40.7" y="76.5">C13</text>
<text x="40.7" y="77.9">C16</text>
<text x="118.4" y="73.8">19</text>
<text x="118.4" y="75.1">20</text>
<text x="118.4" y="76.5">21</text>
<text x="118.4" y="77.9">22</text>
<text x="151.8" y="72.4">3</text>
<text x="151.8" y="76.5">6</text>
<text x="151.8" y="75.1">5</text>
<text x="237.7" y="73.8">10</text>
<text x="238.4" y="77.9">7</text>
<text x="238.4" y="76.5">8</text>
<text x="238.4" y="75.1">9</text>
<text x="40.7" y="82">A15</text>
<text x="40.7" y="80.6">D13</text>
<text x="118.4" y="82">33</text>
<text x="118.4" y="80.6">35</text>
<text x="151.8" y="80.6">8</text>
<text x="151.8" y="79.3">7</text>
<text x="151.8" y="83.4">10</text>
<text x="238.4" y="83.4">3</text>
<text x="238.4" y="82">4</text>
<text x="238.4" y="80.6">5</text>
<text x="238.4" y="79.3">6</text>
<text x="40.7" y="84.8">F17</text>
<text x="40.7" y="86.1">B16</text>
<text x="40.7" y="87.5">E16</text>
<text x="40.7" y="88.9">C14</text>
<text x="118.4" y="88.9">27</text>
<text x="118.4" y="86.1">31</text>
<text x="118.4" y="84.8">32</text>
<text x="118.4" y="87.5">28</text>
<text x="151.8" y="84.8">11</text>
<text x="151.8" y="88.9">17</text>
<text x="237.7" y="88.9">11</text>
<text x="238.4" y="86.1">1</text>
<text x="238.4" y="84.8">2</text>
<text x="40.7" y="93">A17</text>
<text x="40.7" y="91.6">B17</text>
<text x="118.4" y="94.3">36</text>
<text x="118.4" y="95.7">37</text>
<text x="151.8" y="95.7">47</text>
<text x="151.8" y="93">1</text>
<text x="151.8" y="94.3">12</text>
<text x="151.8" y="90.2">15</text>
<text x="168.7" y="93.6">VETH1_AVDDH</text>
<text x="237.7" y="90.2">12</text>
<text x="237.7" y="93">13</text>
<text x="237.7" y="94.3">14</text>
<text x="118.4" y="99.8">42</text>
<text x="151.8" y="99.8">4</text>
<text x="151.8" y="101.2">9</text>
<text x="168.7" y="100.4">VETH1_AVDDL</text>
<text x="254.8" y="101" transform="rotate(-90 254.8 101)">SHLD1</text>
<text x="256.2" y="101" transform="rotate(-90 256.2 101)">SHLD2</text>
<text x="118.4" y="106.7">45</text>
<text x="118.4" y="102.6">46</text>
<text x="151.8" y="105.3">16</text>
<text x="151.8" y="106.7">34</text>
<text x="168.7" y="105.9">VETH1_DVDDH</text>
<text x="229.1" y="106.7">DGND DGND</text>
<text x="42.4" y="109.2">VETH1_DVDDH</text>
<text x="118.4" y="110.8">38</text>
<text x="118.4" y="113.6">41</text>
<text x="151.8" y="112.2">14</text>
<text x="151.8" y="113.6">18</text>
<text x="151.8" y="108.1">40</text>
<text x="168.7" y="112.8">VETH1_DVDDL</text>
<text x="118.4" y="119">48</text>
<text x="151.8" y="114.9">23</text>
<text x="151.8" y="116.3">26</text>
<text x="151.8" y="117.7">30</text>
<text x="151.8" y="119">39</text>
<text x="36.6" y="121.8">1</text>
<text x="36.6" y="123.1">2</text>
<text x="89.2" y="123.2">DGND</text>
<text x="134.1" y="124.4" transform="rotate(-90 134.1 124.4)">29</text>
<text x="135.5" y="124.4" transform="rotate(-90 135.5 124.4)">13</text>
<text x="139.6" y="124.4" transform="rotate(-90 139.6 124.4)">49</text>
<text x="227.7" y="121.8">DGND</text>
<text x="253.7" y="121.8">GND_ETH1</text>
<text x="39.8" y="128.7">DGND</text>
<text x="133.1" y="134.2">DGND</text>
<text x="138.5" y="134.2">DGND</text>
<text x="112.5" y="138.3">DGND</text>
<text x="159" y="139.4">VETH1_DVDDH</text>
<text x="52" y="147.6">V1_8D</text>
<text x="61.6" y="147.6">V3_3D</text>
<text x="237.2" y="147.6">VETH1_DVDDH</text>
<text x="68.5" y="155.9">V1_8D</text>
<text x="226.2" y="153.1">VETH1_DVDDH</text>
<text x="18.9" y="158.2" transform="rotate(-90 18.9 158.2)">2</text>
<text x="52.1" y="158.9">DGND</text>
<text x="61.7" y="158.9">DGND</text>
<text x="72.6" y="158.6">V3_3D</text>
<text x="226.1" y="160.2">2</text>
<text x="230.1" y="156.8" transform="rotate(-90 230.1 156.8)">5</text>
<text x="234.1" y="160.2">4</text>
<text x="240" y="158.9">DGND</text>
<text x="18.9" y="163.5" transform="rotate(-90 18.9 163.5)">1</text>
<text x="48.5" y="165.7">14</text>
<text x="49.1" y="162.9">1</text>
<text x="65.4" y="164.3">6</text>
<text x="65.4" y="165.7">7</text>
<text x="65.4" y="162.9">3</text>
<text x="228.8" y="164.9" transform="rotate(-90 228.8 164.9)">1</text>
<text x="230.1" y="164.9" transform="rotate(-90 230.1 164.9)">3</text>
<text x="5.5" y="171.2">DGND</text>
<text x="48.5" y="171.2">12</text>
<text x="48.5" y="169.8">13</text>
<text x="49.1" y="168.4">2</text>
<text x="49.1" y="173.9">4</text>
<text x="65.4" y="173.9">5</text>
<text x="65.4" y="171.2">8</text>
<text x="65.4" y="169.8">9</text>
<text x="65.4" y="168.4">11</text>
<text x="229.1" y="169.8">DGND</text>
<text x="65.4" y="175.3">10</text>
<text x="68.6" y="180.8">DGND</text>
<text x="218.1" y="185.5">defaultbuild</text>
<text x="227.7" y="191.6">ARM MPU Business Unit</text>
<text x="168.7" y="195.9">DGND</text>
<text x="227.7" y="192.9">12500 TI Blvd</text>
<text x="227.7" y="194.2">Dallas, TX</text>
<text x="234.3" y="194.2">75243</text>
<text x="227" y="202.6">Size</text>
<text x="229.2" y="200.3">Gigabit Ethernet #1</text>
<text x="231.8" y="202.6">Document</text>
<text x="238.3" y="202.6">Number</text>
<text x="260.6" y="202.6">Modified</text>
<text x="266.1" y="202.6">By:</text>
<text x="272.3" y="202.8">Rev</text>
<text x="227.7" y="206.7">Date:</text>
<text x="227.7" y="204.5">C</text>
<text x="231.8" y="206.9">Monday, July 21, 2014</text>
<text x="231.8" y="204.5">am437x_industrial_evm_3k0008.dsn</text>
<text x="255.1" y="206.7">Sheet: 11</text>
<text x="260.8" y="204.7">Damon Domke</text>
<text x="264.7" y="206.7">of20</text>
<text x="272.3" y="204.7">1.3A</text>
</g>
<g font-size="1.2" fill="#000080">
<text x="34.3" y="16.2">R401</text>
<text x="34.3" y="17.6">0</text>
<text x="80.9" y="14.8">600mAFB10ohm</text>
<text x="93.3" y="14.8">FB5</text>
<text x="172.8" y="16.2">600mAFB10ohm</text>
<text x="185.2" y="16.2">FB3</text>
<text x="43.9" y="21.7">C149</text>
<text x="43.9" y="23.1">0.1uF</text>
<text x="50.8" y="21.7">C43</text>
<text x="50.8" y="23.1">10uF</text>
<text x="98.8" y="23.1">C142</text>
<text x="105.6" y="23.1">C182</text>
<text x="116.6" y="21.7">C50</text>
<text x="116.6" y="23.1">47uF</text>
<text x="168.7" y="23.1">C49</text>
<text x="98.8" y="24.4">0.1uF</text>
<text x="105.6" y="24.4">10uF</text>
<text x="126.2" y="25.8">FDT434P</text>
<text x="127.6" y="24.4">Q9</text>
<text x="168.7" y="24.4">47uF</text>
<text x="175.6" y="29.9">600mAFB10ohm</text>
<text x="185.2" y="24.4">FB4</text>
<text x="190.6" y="31.3">C28</text>
<text x="190.6" y="32.7">10uF</text>
<text x="196.2" y="31.3">C162</text>
<text x="196.2" y="32.7">0.1uF</text>
<text x="185.2" y="45">FB2</text>
<text x="175.6" y="50.5">600mAFB10ohm</text>
<text x="190.6" y="53.3">C21</text>
<text x="196.2" y="53.3">C143</text>
<text x="75.2" y="58.8" transform="rotate(-90 75.2 58.8)">1.5K</text>
<text x="120.7" y="58.7">C22</text>
<text x="126.2" y="57.4">C26</text>
<text x="190.6" y="54.6">10uF</text>
<text x="196.2" y="54.6">0.1uF</text>
<text x="75.2" y="65.4" transform="rotate(-90 75.2 65.4)">R66</text>
<text x="77.9" y="62.6">MMSD103T1</text>
<text x="83.4" y="63.9">D20</text>
<text x="91.9" y="62.8">R361</text>
<text x="91.9" y="64.2">100K</text>
<text x="120.7" y="60.1">10uF</text>
<text x="126.2" y="60.1">0.1uF</text>
<text x="130.3" y="61.5">C152</text>
<text x="130.3" y="62.8">0.01uF</text>
<text x="16.5" y="68.3">U11-4</text>
<text x="60.3" y="69.7">22</text>
<text x="60.3" y="71.1">22</text>
<text x="65.8" y="69.7">R442</text>
<text x="65.8" y="71.1">R121</text>
<text x="120.7" y="68.3">U37</text>
<text x="60.3" y="75.2">22</text>
<text x="60.3" y="73.8">22</text>
<text x="60.3" y="77.9">22</text>
<text x="60.3" y="76.6">22</text>
<text x="65.8" y="75.2">R107</text>
<text x="65.8" y="73.8">R102</text>
<text x="65.8" y="77.9">R439</text>
<text x="65.8" y="76.6">R123</text>
<text x="240" y="72.5">J4</text>
<text x="65.8" y="80.7">R373</text>
<text x="65.8" y="82">R371</text>
<text x="60.3" y="84.8">22</text>
<text x="60.3" y="88.9">22</text>
<text x="60.3" y="87.5">22</text>
<text x="60.3" y="86.2">22</text>
<text x="65.8" y="84.8">R370</text>
<text x="65.8" y="88.9">R365</text>
<text x="65.8" y="87.5">R367</text>
<text x="65.8" y="86.2">R368</text>
<text x="214" y="88.9">R270</text>
<text x="220.8" y="88.9">220</text>
<text x="16.5" y="95.8">AM437X_ZDN</text>
<text x="91.9" y="93">R357</text>
<text x="91.9" y="91.7">R374</text>
<text x="100.1" y="93">0</text>
<text x="100.1" y="91.7">0</text>
<text x="214" y="94.4">R269</text>
<text x="220.8" y="94.4">220</text>
<text x="240" y="97.1">RJ-45 Gigabit</text>
<text x="102" y="113.6">TP18 TP1mm</text>
<text x="242.8" y="110.8">C121</text>
<text x="242.8" y="112.2">0.1uF</text>
<text x="48" y="115">R353</text>
<text x="48" y="116.3">4.7K</text>
<text x="91.9" y="117.7">C161</text>
<text x="91.9" y="119.1">10uF</text>
<text x="242.8" y="115">C122</text>
<text x="242.8" y="116.3">0.1uF</text>
<text x="27.4" y="123.2">HEADER 2</text>
<text x="31.6" y="121.1">J8</text>
<text x="120.7" y="123.2">KSZ9031RN</text>
<text x="115.2" y="128.7">R32</text>
<text x="115.2" y="130">12.1K, 1%</text>
<text x="150.9" y="145.1">10K</text>
<text x="156.4" y="145.1">R396</text>
<text x="56.1" y="153.4">C139</text>
<text x="56.1" y="154.6">0.01uF</text>
<text x="65.7" y="153.4">C141</text>
<text x="65.7" y="154.6">0.01uF</text>
<text x="150.9" y="150.6">10K</text>
<text x="156.4" y="150.6">R395</text>
<text x="244" y="153.4">C187</text>
<text x="244" y="154.6">0.01uF</text>
<text x="8.2" y="156.1">C129</text>
<text x="13.7" y="156.1">18pF</text>
<text x="21.4" y="160.2">Y2</text>
<text x="21.4" y="161.9">25MHz</text>
<text x="28.8" y="160.2">R307</text>
<text x="28.8" y="161.6">1M</text>
<text x="50.8" y="161.6">U33</text>
<text x="150.9" y="157.5">R398</text>
<text x="150.9" y="161.6">10K</text>
<text x="156.4" y="161.6">R393</text>
<text x="157.7" y="157.5">1K</text>
<text x="231.8" y="157.5">U42</text>
<text x="8.2" y="165.7">C130</text>
<text x="13.7" y="165.7">18pF</text>
<text x="28.8" y="165.7">R308</text>
<text x="35.7" y="165.7">0</text>
<text x="150.9" y="167.1">10K</text>
<text x="156.4" y="167.1">R392</text>
<text x="231.8" y="164.3">SN74LVC1G07</text>
<text x="31.6" y="169.8">R21</text>
<text x="31.6" y="171.2">R22</text>
<text x="38.4" y="169.8">0</text>
<text x="38.4" y="171.2">0</text>
<text x="72.7" y="168.5">R311</text>
<text x="72.7" y="169.8">R312</text>
<text x="72.7" y="171.2">R323</text>
<text x="79.6" y="168.5">33</text>
<text x="79.6" y="169.8">33</text>
<text x="79.6" y="171.2">33</text>
<text x="50.8" y="179.4">CDCE913</text>
<text x="150.9" y="178.1">R372</text>
<text x="157.7" y="178.1">1K</text>
<text x="150.9" y="183.6">R45</text>
<text x="157.7" y="183.6">1K</text>
<text x="150.9" y="189">R53</text>
<text x="157.7" y="189">1K</text>
</g>
<g font-size="1.2" fill="#f00">
<text x="126.5" y="37.9">ETH1_LDO_O</text>
<text x="45.6" y="70.8">AM437X_RGMII1_TXCTL</text>
<text x="45.6" y="69.5">AM437X_RGMII1_TXCLK</text>
<text x="104.5" y="69.5">ETH1_TXCLK</text>
<text x="104.5" y="70.8">ETH1_TXEN</text>
<text x="45.6" y="73.6">AM437X_RGMII1_TD0</text>
<text x="45.6" y="77.7">AM437X_RGMII1_TD3</text>
<text x="45.6" y="76.3">AM437X_RGMII1_TD2</text>
<text x="45.6" y="75">AM437X_RGMII1_TD1</text>
<text x="104.5" y="73.6">ETH1_TXD0</text>
<text x="104.5" y="75">ETH1_TXD1</text>
<text x="104.5" y="76.3">ETH1_TXD2</text>
<text x="104.5" y="77.7">ETH1_TXD3</text>
<text x="228" y="73.6">ETHER1_D0N</text>
<text x="228" y="75">ETHER1_D0P</text>
<text x="228" y="76.3">ETHER1_D1N</text>
<text x="228" y="77.7">ETHER1_D1P</text>
<text x="45.6" y="81.8">AM437X_RGMII1_RXCTL 22</text>
<text x="45.6" y="80.4">AM437X_RGMII1_RXCLK 22</text>
<text x="104.5" y="81.8">ETH1_RXDV</text>
<text x="104.5" y="80.4">ETH1_RXCLK</text>
<text x="228" y="83.2">ETHER1_D3P</text>
<text x="228" y="79.1">ETHER1_D2N</text>
<text x="228" y="81.8">ETHER1_D3N</text>
<text x="228" y="80.4">ETHER1_D2P</text>
<text x="45.6" y="88.7">AM437X_RGMII1_RD3</text>
<text x="45.6" y="87.3">AM437X_RGMII1_RD2</text>
<text x="45.6" y="85.9">AM437X_RGMII1_RD1</text>
<text x="45.6" y="84.6">AM437X_RGMII1_RD0</text>
<text x="104.5" y="84.6">ETH1_RXD0</text>
<text x="104.5" y="87.3">ETH1_RXD2</text>
<text x="104.5" y="85.9">ETH1_RXD1</text>
<text x="104.5" y="88.7">ETH1_RXD3</text>
<text x="159.4" y="88.7">PHY1_LED_ACTn</text>
<text x="46.9" y="91.4">ETH_MDIO_CLK</text>
<text x="46.9" y="92.8">ETH_MDIO_DATA</text>
<text x="108.6" y="94.1">ETH1_MDC</text>
<text x="108.6" y="95.5">ETH1_MDIO</text>
<text x="159.4" y="90">PHY1_LED_LINKn</text>
<text x="101.8" y="99.7">ETH1_RESETn</text>
<text x="140.2" y="144.9">ETH1_RXD0</text>
<text x="140.2" y="150.4">ETH1_RXD1</text>
<text x="140.2" y="155.9">ETH1_RXDV</text>
<text x="140.2" y="161.4">ETH1_RXD2</text>
<text x="190.5" y="160.9">&lt;2,5,7,8,17,19&gt;</text>
<text x="200.1" y="160.9">SYS_RESETn</text>
<text x="240.3" y="160">ETH1_RESETn</text>
<text x="140.2" y="166.9">ETH1_RXD3</text>
<text x="7.4" y="170.5">&lt;4,12,17&gt;</text>
<text x="7.4" y="171.9">&lt;4,12,17&gt;</text>
<text x="13.7" y="170.5">GP_I2C_SDA</text>
<text x="13.7" y="171.9">GP_I2C_SCL</text>
<text x="83.9" y="171">ETH1GB_25MHzCLK</text>
<text x="103.3" y="169.3">PRUETH0_25MHzCLK</text>
<text x="103.3" y="170.6">PRUETH1_25MHzCLK</text>
<text x="116.9" y="169.3">&lt;7&gt;</text>
<text x="116.9" y="170.6">&lt;8&gt;</text>
<text x="140.2" y="176.4">ETH1_RXCLK</text>
<text x="137.4" y="181.9">PHY1_LED_LINKn</text>
<text x="137.4" y="187.4">PHY1_LED_ACTn</text>
</g>
<g font-size="1.2" fill="#004080">
<text x="23.1" y="70.5">MII1_TXCLK/RGMII1_TXCLK</text>
<text x="23.8" y="71.9">MII1_TXEN/RGMII1_TXCTL</text>
<text x="121.4" y="70.5">GTX_CLK</text>
<text x="121.4" y="71.9">TX_EN</text>
<text x="144.7" y="71.9">TXRXP_A</text>
<text x="25.5" y="74.6">MII1_TXD0/RGMII1_TD0</text>
<text x="25.5" y="76">MII1_TXD1/RGMII1_TD1</text>
<text x="25.5" y="77.4">MII1_TXD2/RGMII1_TD2</text>
<text x="121.4" y="74.6">TXD0</text>
<text x="121.4" y="76">TXD1</text>
<text x="121.4" y="77.4">TXD2</text>
<text x="135" y="76.3" transform="rotate(-90 135 76.3)">AVDDL_PLL</text>
<text x="136.4" y="73.5" transform="rotate(-90 136.4 73.5)">LDO_O</text>
<text x="144.5" y="73.3">TXRXM_A</text>
<text x="144.5" y="77.4">TXRXM_B</text>
<text x="144.7" y="76">TXRXP_B</text>
<text x="23.6" y="82.9">MII1_RXDV/RGMII1_RXCTL</text>
<text x="23.6" y="81.5">MII1_RXCLK/RGMII1_RCLK</text>
<text x="25.5" y="78.8">MII1_TXD3/RGMII1_TD3</text>
<text x="121.4" y="78.8">TXD3</text>
<text x="121.4" y="82.9">RX_DV</text>
<text x="121.4" y="81.5">RX_CLK</text>
<text x="144.4" y="81.5">TXRXM_C</text>
<text x="144.6" y="80.1">TXRXP_C</text>
<text x="25.3" y="85.6">MII1_RXD0/RGMII1_RD0</text>
<text x="25.3" y="87">MII1_RXD1/RGMII1_RD1</text>
<text x="25.3" y="88.3">MII1_RXD2/RGMII1_RD2</text>
<text x="25.3" y="89.7">MII1_RXD3/RGMII1_RD3</text>
<text x="121.4" y="89.7">RXD3</text>
<text x="121.4" y="87">RXD1</text>
<text x="121.4" y="85.6">RXD0</text>
<text x="121.4" y="88.3">RXD2</text>
<text x="141.2" y="89.7">LED1 / PME_N1</text>
<text x="144.4" y="85.6">TXRXM_D</text>
<text x="144.6" y="84.2">TXRXP_D</text>
<text x="24.5" y="93.9">MDIO_DATA/MDIO_DATA</text>
<text x="26.3" y="92.5">MDIO_CLK/MDIO_CLK</text>
<text x="121.4" y="95.2">MDC</text>
<text x="145.9" y="93.9">AVDDH</text>
<text x="145.9" y="95.2">AVDDH</text>
<text x="147.1" y="91.1">LED2</text>
<text x="121.4" y="96.6">MDIO</text>
<text x="121.4" y="100.7">RESET_N</text>
<text x="145.9" y="96.6">AVDDH</text>
<text x="146.1" y="100.7">AVDDL</text>
<text x="121.4" y="107.6">XO</text>
<text x="121.4" y="103.4">XI</text>
<text x="145.8" y="106.2">DVDDH</text>
<text x="145.8" y="107.6">DVDDH</text>
<text x="146.1" y="102.1">AVDDL</text>
<text x="121.4" y="111.7">INT_N / PME_N2</text>
<text x="145.8" y="108.9">DVDDH</text>
<text x="146" y="113.1">DVDDL</text>
<text x="121.4" y="114.4">CLK125_NDO</text>
<text x="121.4" y="119.9">ISET</text>
<text x="146" y="114.4">DVDDL</text>
<text x="146" y="115.8">DVDDL</text>
<text x="146" y="117.2">DVDDL</text>
<text x="146" y="118.5">DVDDL</text>
<text x="146" y="119.9">DVDDL</text>
<text x="135" y="121.4" transform="rotate(-90 135 121.4)">VSS</text>
<text x="136.4" y="121.4" transform="rotate(-90 136.4 121.4)">VSS_PS</text>
<text x="140.5" y="121.4" transform="rotate(-90 140.5 121.4)">P_GND</text>
<text x="51.4" y="163.8">Xin/CLK</text>
<text x="51.4" y="166.5">XOUT</text>
<text x="57.9" y="165.2">VDDOUT1</text>
<text x="57.9" y="166.5">VDDOUT2</text>
<text x="61.2" y="163.8">VDD</text>
<text x="51.4" y="169.3">S0</text>
<text x="51.4" y="172">S2/SCL</text>
<text x="51.4" y="170.6">S1/SDA</text>
<text x="62.3" y="172">Y3</text>
<text x="62.3" y="170.6">Y2</text>
<text x="62.3" y="169.3">Y1</text>
<text x="51.4" y="174.8">Vctr</text>
<text x="60.4" y="174.8">GND1</text>
<text x="60.4" y="176.1">GND2</text>
</g>
<g font-size="1.2" fill="#00f">
<text x="241.4" y="94.4">GRN</text>
<text x="241.4" y="90.2">YEL</text>
</g>
<g font-size="1.2" fill="#808080">
<text x="150.9" y="146.5">R397</text>
<text x="157.7" y="146.5">DNI</text>
<text x="150.9" y="152">R369</text>
<text x="157.7" y="152">DNI</text>
<text x="150.9" y="156.1">DNI</text>
<text x="156.4" y="156.1">R399</text>
<text x="150.9" y="163">R394</text>
<text x="157.7" y="163">DNI</text>
<text x="150.9" y="168.5">R366</text>
<text x="157.7" y="168.5">DNI</text>
<text x="150.9" y="176.7">DNI</text>
<text x="156.4" y="176.7">R400</text>
<text x="150.9" y="182.2">DNI</text>
<text x="156.4" y="182.2">R336</text>
<text x="150.9" y="187.7">DNI</text>
<text x="156.4" y="187.7">R345</text>
</g>
<g font-size="1">
<text x="28.8" y="1">5</text>
<text x="83.7" y="1">4</text>
<text x="138.5" y="1">3</text>
<text x="193.4" y="1">2</text>
<text x="248.3" y="1">1</text>
<text x=".4" y="28">D</text>
<text x="276.1" y="28">D</text>
<text x=".4" y="79.4">C</text>
<text x="276.1" y="79.4">C</text>
<text x=".4" y="130.9">B</text>
<text x="276.1" y="130.9">B</text>
<text x=".4" y="182.3">A</text>
<text x="276.1" y="182.3">A</text>
<text x="28.8" y="208.2">5</text>
<text x="83.7" y="208.2">4</text>
<text x="138.5" y="208.2">3</text>
<text x="193.4" y="208.2">2</text>
<text x="248.3" y="208.2">1</text>
</g>
</svg>
